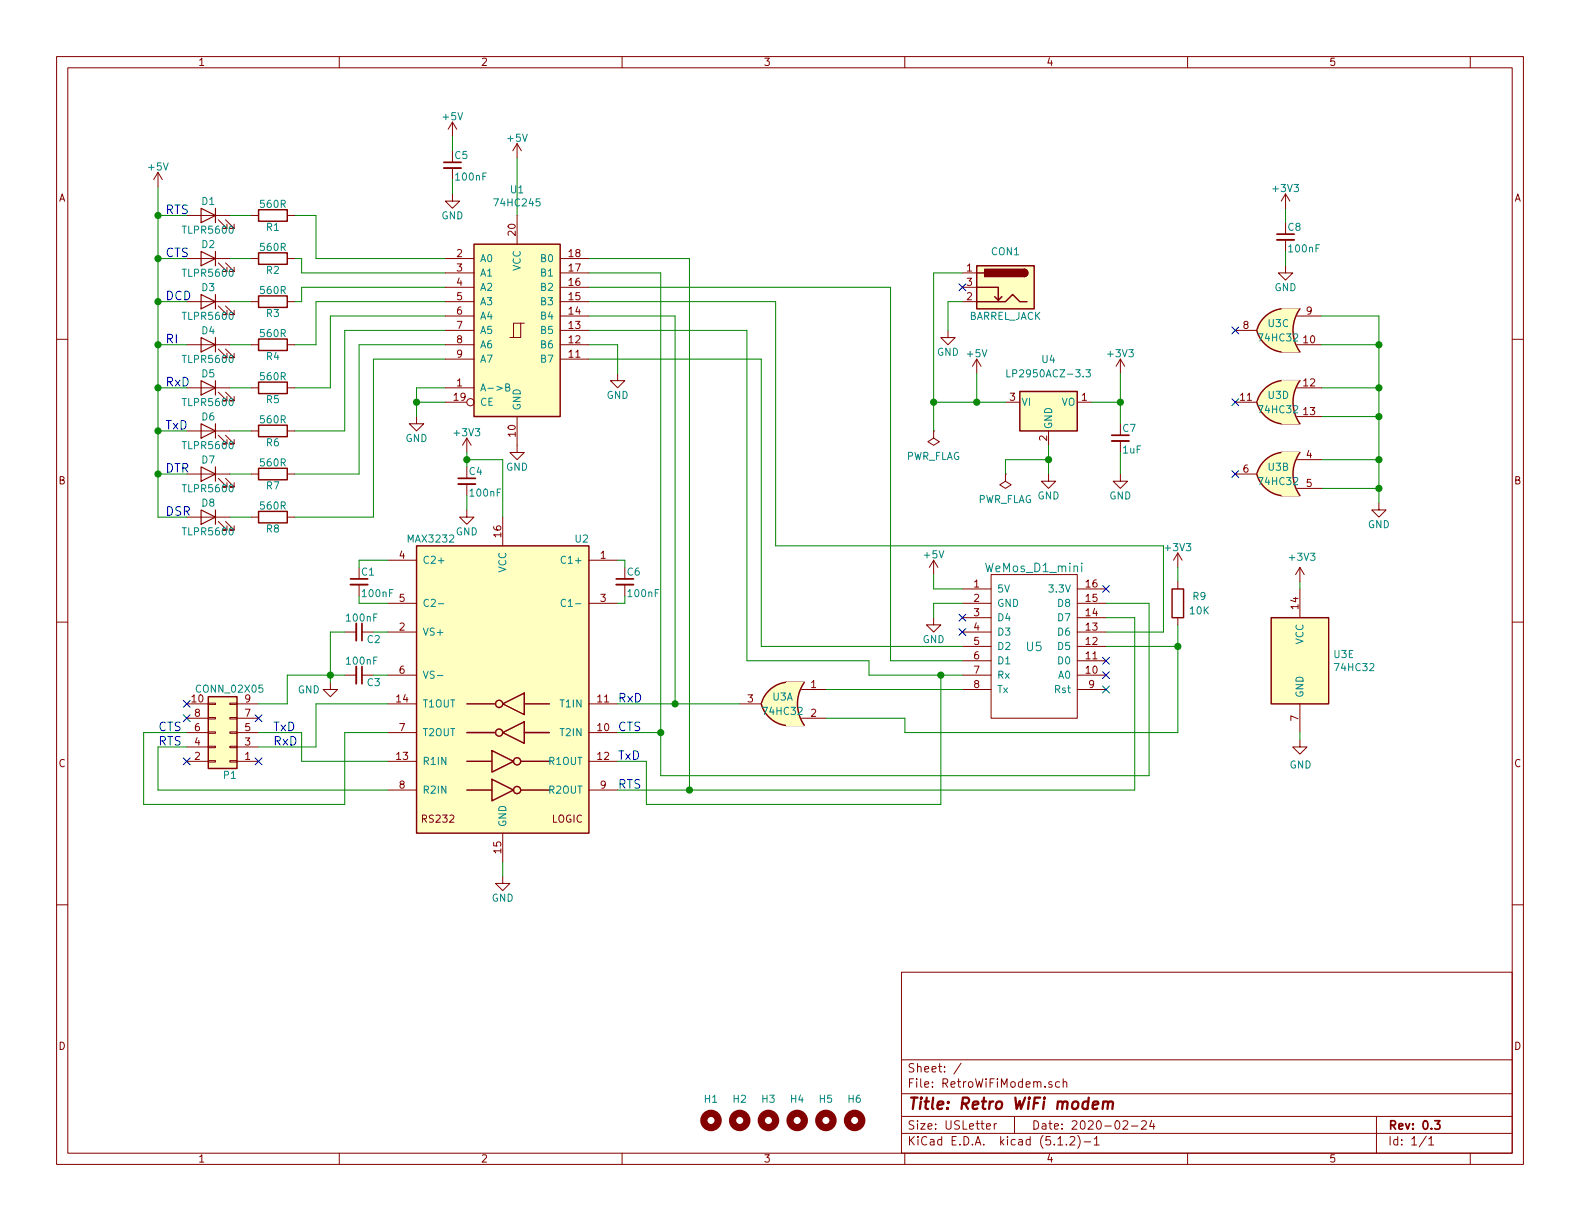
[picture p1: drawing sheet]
<svg xmlns="http://www.w3.org/2000/svg" width="279mm" height="216mm" viewBox="0 0 279 216" stroke-linecap="round" stroke-linejoin="round" font-family="sans-serif">
<g fill="none" stroke="#840000" stroke-width=".18">
<path d="M10 10h259.4v195.9h-259.4zM12 12h255.4v191.9h-255.4zM60 10v2M110 10v2M160 10v2M210 10v2M260 10v2M27.9 30.5l-.7 1.3M27.9 30.5v2.5M27.9 30.5l.8 1.3M33 38.1h7.6M38.6 38.9l1.5 1.5h-.7h.7v-.8"/>
<path d="M39.9 38.9l1.5 1.5h-.8h.8v-.8M44.4 38.1h1.3M50.8 38.1h1.3M80 34.3v1.3h1.3l-1.3 1.2-1.3-1.2h1.3M80 21.6v2.5M80 29.7v2.1M80 21.6l-.8 1.3M80 21.6l.8 1.3M91.4 25.4l-.7 1.3M91.4 25.4v2.5M91.4 38.1v5.1M91.4 25.4l.8 1.3"/>
<path d="M227.3 34.3v2.5M227.3 34.3l-.7 1.3M227.3 34.3l.8 1.3M10 60h2M33 53.3h7.6M33 45.7h7.6M38.6 54.1l1.5 1.5h-.7h.7v-.7M38.6 46.5l1.5 1.5h-.7h.7v-.8M39.9 54.1l1.5 1.5h-.8h.8v-.7M39.9 46.5l1.5 1.5h-.8h.8v-.8M44.4 53.3h1.3M44.4 45.7h1.3"/>
<path d="M50.8 53.3h1.3M50.8 45.7h1.3M78.7 53.3h5.1M78.7 45.7h5.1M78.7 48.3h5.1M78.7 50.8h5.1M78.7 58.4h5.1M78.7 55.9h5.1M92.1 57.2h-1.3v2.5M92.7 57.2h-.6v2.5h-1.9M99.1 53.3h5M99.1 45.7h5"/>
<path d="M99.1 48.3h5M99.1 50.8h5M99.1 58.4h5M99.1 55.9h5M167.6 58.4v1.3h1.3l-1.3 1.3-1.2-1.3h1.2M170.2 53.3h2.5M170.2 48.3h2.5M170.2 50.8h2.5M218.4 58.4h3.8M227.3 47v1.3h1.3l-1.3 1.2-1.2-1.2h1.2M227.3 42.4v2.1M229.4 55.9h4.3"/>
<path d="M267.4 60h2M33 61h7.6M33 68.6h7.6M33 76.2h7.6M38.6 61.7l1.5 1.5h-.7h.7v-.7M38.6 69.3l1.5 1.6h-.7h.7v-.8M38.6 77l1.5 1.5h-.7h.7v-.8M39.9 61.7l1.5 1.5h-.8h.8v-.7M39.9 69.3l1.5 1.6h-.8h.8v-.8M39.9 77l1.5 1.5h-.8h.8v-.8M44.4 61h1.3M44.4 68.6h1.3"/>
<path d="M44.4 76.2h1.3M50.8 61h1.3M50.8 68.6h1.3M50.8 76.2h1.3M73.7 73.7v1.2h1.2l-1.2 1.3-1.3-1.3h1.3M78.7 71.1h3.8M78.7 61h5.1M78.7 68.6h5.1M78.7 63.5h5.1M82.5 77.5v2.5M82.5 77.5l-.7 1.2M82.5 77.5l.8 1.2"/>
<path d="M91.4 73.7v6.3h1.3l-1.3 1.3-1.2-1.3h1.2M99.1 61h5M99.1 63.5h5M109.2 66v1.3h1.3l-1.3 1.3-1.3-1.3h1.3M165.1 76.2v1.3l1 .6-1 .6-1-.6 1-.6M165.1 76.2h.1M172.7 63.5l-.7 1.3M172.7 63.5v2.5M172.7 63.5l.8 1.3M177.8 71.1h2.5M185.4 76.2v2.5M190.5 71.1h2.5"/>
<path d="M198.1 63.5l-.7 1.3M198.1 63.5v2.5M198.1 78v2M198.1 63.5l.8 1.3M218.4 71.1h3.8M229.4 61h4.3M229.4 68.6h4.3M229.4 73.7h4.3M33 83.8h7.6M33 91.4h7.6M38.6 84.6l1.5 1.5h-.7h.7v-.8M38.6 92.2l1.5 1.5h-.7h.7v-.7"/>
<path d="M39.9 84.6l1.5 1.5h-.8h.8v-.8M39.9 92.2l1.5 1.5h-.8h.8v-.7M44.4 83.8h1.3M44.4 91.4h1.3M50.8 83.8h1.3M50.8 91.4h1.3M68.6 99.1h5.1M82.5 90.2v1.2h1.3l-1.3 1.3-1.2-1.3h1.2M82.5 85.6v2M88.9 91.4v5.1M104.1 99.1h5.1M165.1 99.1l-.8 1.2"/>
<path d="M165.1 99.1v2.5M165.1 99.1l.8 1.2M177.8 83.8v1.3l1 .6-1 .7-1-.7 1-.6M177.8 83.8h.1M185.4 83.8v1.3h1.3l-1.3 1.3-1.3-1.3h1.3M198.1 83.8v1.3h1.3l-1.3 1.3-1.3-1.3h1.3M208.3 97.8l-.8 1.3M208.3 97.8v2.5M208.3 97.8l.7 1.3M218.4 83.8h3.8M229.4 81.3h4.3M229.4 86.4h4.3"/>
<path d="M243.8 88.9v1.3h1.3l-1.3 1.2-1.2-1.2h1.2M10 110h2M61 119.4h2M61 111.8h2M63.5 103.4v2M64 119.4h2M64 111.8h2M68.6 119.4h5.1M68.6 111.8h5.1M68.6 106.7h5.1M104.1 106.7h5.1M110.5 103.4v2"/>
<path d="M165.1 109.2v1.3h1.3l-1.3 1.3-1.3-1.3h1.3M170.2 104.1h5.1M170.2 119.4h5.1M170.2 116.8h5.1M170.2 114.3h5.1M170.2 111.8h5.1M170.2 109.2h5.1M170.2 106.7h5.1M175.3 101.6h15.2v25.4h-15.2zM190.5 104.1h5.1M190.5 119.4h5.1M190.5 116.8h5.1"/>
<path d="M190.5 114.3h5.1M190.5 111.8h5.1M190.5 109.2h5.1M190.5 106.7h5.1M208.3 102.9v1.2M208.3 109.2v1.3M229.9 100.3v2.6M229.9 104.1v5.1M229.9 100.3l-.8 1.3M229.9 100.3l.7 1.3M267.4 110h2M33 129.5h3.8"/>
<path d="M33 124.5h3.8M33 134.6h3.8M33 132.1h3.8M33 127h3.8M36.8 124.3h1.3v.3h-1.3zM36.8 126.9h1.3v.2h-1.3zM36.8 129.4h1.3v.3h-1.3zM36.8 132h1.3v.2h-1.3zM36.8 134.5h1.3v.2h-1.3zM40.6 124.3h1.3v.3h-1.3zM40.6 126.9h1.3v.2h-1.3zM40.6 129.4h1.3v.3h-1.3z"/>
<path d="M40.6 132h1.3v.2h-1.3zM40.6 134.5h1.3v.2h-1.3zM41.9 129.5h3.8M41.9 124.5h3.8M41.9 134.6h3.8M41.9 132.1h3.8M41.9 127h3.8M58.4 120.7v1.2h1.3l-1.3 1.3-1.3-1.3h1.3M68.6 129.5h5.1M68.6 124.5h5.1M68.6 134.6h5.1M68.6 139.7h5.1"/>
<path d="M104.1 129.5h5.1M104.1 124.5h5.1M104.1 134.6h5.1M104.1 139.7h5.1M130.8 124.5h3.8M141.7 121.9h4.3M141.7 127h4.3M170.2 121.9h5.1M190.5 121.9h5.1M229.9 130.8v1.3h1.2l-1.2 1.3-1.3-1.3h1.3M229.9 124.5v5M10 160h2"/>
<path d="M88.9 154.9v1.3h1.3l-1.3 1.3-1.3-1.3h1.3M88.9 147.3v5.1M267.4 160h2M159.4 171.9h108v32h-108zM159.4 197.4h108M159.4 193.4h108M159.4 187.4h108M170 188l-1.3 1.9M174.4 199.2l.8-.2-.1-.2-.4-.1-.3 .2 .1 .7h.6M175.8 198.7v1M176.2 198.7l-.3 .1-.1 .2M179.4 197.4v3"/>
<path d="M186 191.3h-.4l-.2 .2 .1 .2 .5 .1v.4h-.6M187.4 191.3h-.5l-.2 .2v.6l.2 .2 .5-.1M188 191.4l.2-.1h.4v1M188 190.8v1.5M198.6 198.3l.2-.1h.4l.2 .4-.9 1.1h.9M200.1 199.1h1.1M201.9 198.3l.2-.1h.3l.3 .1v.3v.2l-.9 .9h.9M203.7 198.1l-.4 1.1h.9M204 198.7v1M243.4 197.4v6.5M60 203.9v2M110 203.9v2"/>
<path d="M159.4 200.4h108M160 203.9v2M187.1 202.5h.8M188.6 202.3v.2M189.2 201.1l.2-.1h.4l.2 .1 .1 .3-.1 .2-.8 .9h.9M190.6 200.8a1.71 1.71 0 0 1 0 2.2M191.7 201.9h1.2M193.5 201.4l.4-.4v1.5M193.5 202.5h.9M210 203.9v2M252.2 200.9l-1.2 1.9M252.7 201.4l.4-.4v1.5"/>
<path d="M252.7 202.5h.8M260 203.9v2"/>
<circle cx="83.2" cy="71.1" r=".63"/>
</g>
<path d="M78.5 28.7h3M225.8 41.4h3.1M196.6 77h3M81 84.6h3.1M62 102.4h3M64 110.2v3.1M64 117.9v3M109 102.4h3M253.7 198.2h.9l-.5 .6 .5 .1v.6l-.2 .2-.7-.2" fill="none" stroke="#840000" stroke-width=".3"/>
<path d="M193.2 195.4l1-.2v-.4h-.8l-.2 1 .2 .3 .6-.1M195.1 194.9a.5 .5 0 0 1 .9 .1l-.2 1.1M195.1 194.8l-.1 1.3M196 195a.47 .47 0 0 1 .4-.2 .47 .47 0 0 1 .4 .2l-.1 1.1" fill="none" stroke="#840000" stroke-width=".41"/>
<path d="M89.4 68.5l.6-.1v-.4l-.6-.1v1.2h.5l.3-.2v-.2l-.3-.2M178.1 65.4v1.2h.6M192 65.4h.8l-.4 .5 .4 .1v.5l-.2 .1-.6-.1M100 98.5a.5 .5 0 0 0-.6 0 .5 .5 0 0 0-.2 .6 .45 .45 0 0 0 .3 .5 .45 .45 0 0 0 .5-.1M191.3 99.6v.1M77.3 119.5h1M77.5 106.8h1M100 106.1a.5 .5 0 0 0-.6 0 .5 .5 0 0 0-.2 .6 .45 .45 0 0 0 .3 .5 .45 .45 0 0 0 .5-.1M191.3 100.1v1" fill="none" stroke="#008484" stroke-width=".18"/>
<g fill="#ffffc2" stroke="#ffffc2" stroke-width=".18">
<path d="M73.7 96.5h30.4v50.8h-30.4z"/>
<path d="M36.8 123.2h5.1v12.7h-5.1z"/>
<path d="M135.9 122.2a5.2 5.2 0 0 1 3.2-1.6l.5 5.2-5-1.4 .5-1.1z"/>
<path d="M134.6 124.5l5-1.4-.5 5.2a5.2 5.2 0 0 1-4.5-3.8z"/>
<path d="M139.1 128.3h3.1z"/>
<path d="M139.1 120.7h3.1z"/>
<path d="M139.1 120.7h3.1a6.6 6.6 0 0 0 0 7.6h-3.1z"/>
<path d="M180.3 69.2h10.2v7h-10.2z"/>
<path d="M172.7 47h10.2v7.6h-10.2z"/>
<path d="M223.5 81.6a5.2 5.2 0 0 1 3.2-1.6l.6 5.1-5.1-1.3 .5-1.1z"/>
<path d="M222.2 83.8l5.1-1.3-.6 5.2a5.2 5.2 0 0 1-4.5-3.9z"/>
<path d="M226.7 87.6h3.2z"/>
<path d="M226.7 80h3.2z"/>
<path d="M226.7 80h3.2a6.6 6.6 0 0 0 0 7.6h-3.2z"/>
<path d="M223.5 68.9a5.2 5.2 0 0 1 3.2-1.6l.6 5.1-5.1-1.3 .5-1.1z"/>
<path d="M222.2 71.1l5.1-1.3-.6 5.2a5.2 5.2 0 0 1-4.5-3.9z"/>
<path d="M226.7 74.9h3.2z"/>
<path d="M226.7 67.3h3.2z"/>
<path d="M226.7 67.3h3.2a6.6 6.6 0 0 0 0 7.6h-3.2z"/>
<path d="M223.5 56.2a5.2 5.2 0 0 1 3.2-1.6l.6 5.1-5.1-1.3 .5-1.1z"/>
<path d="M222.2 58.4l5.1-1.3-.6 5.2a5.2 5.2 0 0 1-4.5-3.9z"/>
<path d="M226.7 62.2h3.2z"/>
<path d="M226.7 54.6h3.2z"/>
<path d="M226.7 54.6h3.2a6.6 6.6 0 0 0 0 7.6h-3.2z"/>
<path d="M224.8 109.2h10.1v15.3h-10.1z"/>
<path d="M83.8 43.2h15.3v30.5h-15.3z"/>
</g>
<g fill="none" stroke="#840000" stroke-width=".25">
<path d="M45.7 37.1h5.1v2h-5.1zM45.7 59.9h5.1v2.1h-5.1zM45.7 52.3h5.1v2.1h-5.1zM45.7 44.7h5.1v2h-5.1zM83.8 43.2h15.3v30.5h-15.3zM172.7 47h10.2v7.6h-10.2zM172.7 50.8h3.8v2.3l.7-.6M172.7 53.3h5.1l1.3-1.2 1.2 1.2h1.3M172.7 48.3h1.3M175.9 52.5l.6 .6M181.1 47.6a.63 .63 0 0 1 .6 .7 .63 .63 0 0 1-.6 .6M222.2 58.4a5.2 5.2 0 0 0 4.5 3.9l3.2-.1"/>
<path d="M229.8 54.6a6.6 6.6 0 0 0 0 7.6M229.9 54.6h-3.2a5.2 5.2 0 0 0-4.5 3.8M45.7 75.2h5.1v2h-5.1zM45.7 67.6h5.1v2h-5.1zM180.3 69.2h10.2v7h-10.2zM222.2 71.1a5.2 5.2 0 0 0 4.5 3.9l3.2-.1M226.7 80a5.2 5.2 0 0 0-4.5 3.8M226.7 67.3a5.2 5.2 0 0 0-4.5 3.8M226.7 67.3h3.2M229.8 67.3a6.6 6.6 0 0 0 0 7.6M45.7 90.4h5.1v2.1h-5.1zM45.7 82.8h5.1v2h-5.1z"/>
<path d="M73.7 96.5h30.4v50.8h-30.4zM222.2 83.8a5.2 5.2 0 0 0 4.5 3.9M226.7 87.6h3.2M226.7 80h3.2M229.8 80a6.6 6.6 0 0 0 0 7.6M207.3 104.1h2v5.1h-2zM224.8 109.2h10.1v15.3h-10.1zM36.8 123.2h5.1v12.7h-5.1zM82.5 129.5h5.1M82.5 124.5h5.1M82.5 139.7h4.5M82.5 134.6h4.5"/>
<path d="M87 137.8l3.8 1.9-3.8 1.9zM87 132.7l3.8 1.9-3.8 1.9zM88.9 129.5l3.8-1.9v3.8zM88.9 124.5l3.8-1.9v3.8zM92.1 139.7h5.1M92.1 134.6h5.1M92.7 129.5h4.5M92.7 124.5h4.5M134.6 124.5a5.2 5.2 0 0 0 4.5 3.8M142.2 120.7a6.6 6.6 0 0 0 0 7.5l-3.1 .1M142.2 120.7l-3.1-.1a5.2 5.2 0 0 0-4.5 3.8"/>
<circle cx="88.3" cy="129.5" r=".63"/>
<circle cx="88.3" cy="124.5" r=".63"/>
<circle cx="91.4" cy="134.6" r=".63"/>
<circle cx="91.4" cy="139.7" r=".63"/>
</g>
<g fill="none" stroke="#840000" stroke-width=".2">
<path d="M35.6 36.8l2.5 1.3-2.5 1.3zM38.1 36.8v2.6M35.6 52.1l2.5 1.2-2.5 1.3zM35.6 59.7l2.5 1.3-2.5 1.2zM35.6 44.5l2.5 1.2-2.5 1.3zM38.1 44.5v2.5M38.1 52.1v2.5M38.1 59.7v2.5M35.6 67.3l2.5 1.3-2.5 1.3zM35.6 74.9l2.5 1.3-2.5 1.3zM38.1 67.3v2.6M38.1 74.9v2.6"/>
<path d="M35.6 82.6l2.5 1.2-2.5 1.3zM35.6 90.2l2.5 1.2-2.5 1.3zM38.1 82.6v2.5M38.1 90.2v2.5"/>
</g>
<path d="M78.5 29.7h3M225.8 42.4h3.1M196.6 78h3M81 85.6h3.1M62 103.4h3M63 110.2v3.1M63 117.9v3M109 103.4h3" fill="none" stroke="#840000" stroke-width=".33"/>
<g fill="none" stroke="#000084" stroke-width=".18">
<path d="M169.6 50.2l1.2 1.2M170.8 50.2l-1.2 1.2M217.8 57.8l1.2 1.2M219 57.8l-1.2 1.2M217.8 70.5l1.2 1.2M219 70.5l-1.2 1.2M217.8 83.2l1.2 1.2M219 83.2l-1.2 1.2M169.6 111.2l1.2 1.2M169.6 108.6l1.2 1.2M170.8 111.2l-1.2 1.2M170.8 108.6l-1.2 1.2"/>
<path d="M195 103.5l1.2 1.2M195 116.2l1.2 1.2M195 118.8l1.2 1.2M196.2 103.5l-1.2 1.2M196.2 116.2l-1.2 1.2M196.2 118.8l-1.2 1.2M32.4 123.9l1.2 1.2M32.4 134l1.2 1.2M32.4 126.4l1.2 1.2M33.6 123.9l-1.2 1.2M33.6 134l-1.2 1.2M33.6 126.4l-1.2 1.2"/>
<path d="M45.1 134l1.2 1.2M45.1 126.4l1.2 1.2M46.3 134l-1.2 1.2M46.3 126.4l-1.2 1.2M195 121.3l1.2 1.2M196.2 121.3l-1.2 1.2"/>
</g>
<g fill="none" stroke="#008400" stroke-width=".18">
<path d="M27.9 33v58.4h5.1M27.9 38.1h5.1M40.6 38.1h3.8M52.1 38.1h3.8v7.6h22.8M80 24.1v2.6M80 31.8v2.5M91.4 27.9v10.2M227.3 36.8v2.6M27.9 53.3h5.1M27.9 45.7h5.1M40.6 53.3h3.8M40.6 45.7h3.8"/>
<path d="M52.1 45.7h1.2v2.6h25.4M78.7 50.8h-25.4v2.5h-1.2M78.7 58.4h-17.7v17.8h-8.9M78.7 55.9h-20.3v12.7h-6.3M78.7 53.3h-22.8v7.7h-3.8M104.1 53.3h33.1v43.2h68.5v15.3h-10.1M104.1 45.7h17.8v94M104.1 48.3h12.7v88.9h86.4v-30.5h-7.6M104.1 50.8h53.4v66h12.7M104.1 55.9h15.3v68.6M104.1 58.4h28v58.4h21.6v2.6h16.5M170.2 53.3h-2.6v5.1"/>
<path d="M170.2 48.3h-5.1v27.9M227.3 44.5v2.5M233.7 55.9h10.1v33M27.9 76.2h5.1M27.9 68.6h5.1M27.9 61h5.1M40.6 76.2h3.8M40.6 68.6h3.8M40.6 61h3.8M73.7 71.1h5M78.7 63.5h-12.7v27.9h-13.9M78.7 61h-15.2v22.8h-11.4"/>
<path d="M78.7 68.6h-5v5.1M104.1 61h5.1v5M104.1 63.5h30.5v50.8h35.6M165.1 71.1h12.7M172.7 66v5.1M185.4 78.7v5.1M193 71.1h5.1M198.1 66v8.9M233.7 68.6h10.1M233.7 61h10.1M233.7 73.7h10.1M27.9 83.8h5.1"/>
<path d="M40.6 91.4h3.8M40.6 83.8h3.8M68.6 99.1h-5.1v1.2M82.5 80v2.6M82.5 87.6v2.6M82.5 81.3h6.4v10.1M109.2 99.1h1.3v1.2M185.4 81.3h-7.6v2.5M198.1 80v3.8M233.7 81.3h10.1M233.7 86.4h10.1M61 111.8h-2.6v8.9"/>
<path d="M61 119.4h-10.2v5.1h-5.1M63.5 105.4v1.3h5.1M66 119.4h2.6M66 111.8h2.6M110.5 105.4v1.3h-1.3M165.1 101.6v2.5h5.1M166.4 119.4v22.8h-52.1v-7.6h-5.1M170.2 106.7h-5.1v2.5M195.6 114.3h12.7M195.6 109.2h5.1v30.5h-91.5M208.3 110.5v19h-48.3v-2.5h-14M208.3 100.3v2.6"/>
<path d="M229.9 102.9v1.2M33 129.5h-7.6v12.7h35.6v-12.7h7.6M33 132.1h-5.1v7.6h40.7M45.7 129.5h7.6v5.1h15.3M68.6 124.5h-12.7v7.6h-10.2M109.2 129.5h7.6M109.2 124.5h21.6M146 121.9h24.2M229.9 129.5v1.3M88.9 152.4v2.5"/>
</g>
<g fill="#008400" stroke="#008400" stroke-width=".25">
<circle cx="208.3" cy="114.3" r=".51"/>
<circle cx="27.9" cy="83.8" r=".51"/>
<circle cx="27.9" cy="76.2" r=".51"/>
<circle cx="27.9" cy="68.6" r=".51"/>
<circle cx="27.9" cy="61" r=".51"/>
<circle cx="27.9" cy="53.3" r=".51"/>
<circle cx="27.9" cy="45.7" r=".51"/>
<circle cx="27.9" cy="38.1" r=".51"/>
<circle cx="166.4" cy="119.4" r=".51"/>
<circle cx="119.4" cy="124.5" r=".51"/>
<circle cx="73.7" cy="71.1" r=".51"/>
<circle cx="58.4" cy="119.4" r=".51"/>
<circle cx="82.6" cy="81.3" r=".51"/>
<circle cx="198.1" cy="71.1" r=".51"/>
<circle cx="116.8" cy="129.5" r=".51"/>
<circle cx="121.9" cy="139.7" r=".51"/>
<circle cx="172.7" cy="71.1" r=".51"/>
<circle cx="243.8" cy="61" r=".51"/>
<circle cx="243.8" cy="68.6" r=".51"/>
<circle cx="165.1" cy="71.1" r=".51"/>
<circle cx="243.8" cy="86.4" r=".51"/>
<circle cx="243.8" cy="81.3" r=".51"/>
<circle cx="243.8" cy="73.7" r=".51"/>
<circle cx="185.4" cy="81.3" r=".51"/>
</g>
<g fill="#840000" stroke="#840000" stroke-width=".25">
<path d="M181.1 47.6a.63 .63 0 0 1 .6 .7 .63 .63 0 0 1-.6 .6z"/>
<path d="M174.1 47.6h7v1.3h-7z"/>
</g>
<g fill="none" stroke="#840000" stroke-width="1.3">
<circle cx="125.7" cy="198.1" r="1.27"/>
<circle cx="130.8" cy="198.1" r="1.27"/>
<circle cx="135.9" cy="198.1" r="1.27"/>
<circle cx="141" cy="198.1" r="1.27"/>
<circle cx="146" cy="198.1" r="1.27"/>
<circle cx="151.1" cy="198.1" r="1.27"/>
</g>
<text font-size="2.8" fill="#840000" x="160.4" y="196.2">Title: Retro WiFi modem</text>
<g font-size="2.1" fill="#0000c2">
<text x="29.2" y="37.8">RTS</text>
<text x="29.2" y="45.5">CTS</text>
<text x="29.2" y="53.1">DCD</text>
<text x="29.2" y="60.7">RI</text>
<text x="29.2" y="68.3">RxD</text>
<text x="29.2" y="75.9">TxD</text>
<text x="29.2" y="83.6">DTR</text>
<text x="29.2" y="91.2">DSR</text>
<text x="109.2" y="124.2">RxD</text>
<text x="27.9" y="129.3">CTS</text>
<text x="27.9" y="131.8">RTS</text>
<text x="48.3" y="131.8">RxD</text>
<text x="48.3" y="129.3">TxD</text>
<text x="109.2" y="129.3">CTS</text>
<text x="109.2" y="134.4">TxD</text>
<text x="109.2" y="139.4">RTS</text>
</g>
<g font-size="2.1" fill="#008484">
<text x="174.4" y="101.2">WeMos_D1_mini</text>
<text x="181.5" y="115.1">U5</text>
</g>
<g font-size="2.1" fill="#840000">
<text x="160.4" y="189.6">Sheet: /</text>
<text x="160.4" y="192.3">File: RetroWiFiModem.sch</text>
<text x="160.4" y="202.5">KiCad E.D.A. kicad (5.1.2)-1</text>
<text x="160.4" y="199.7">Size: USLetter</text>
<text x="182.4" y="199.7">Date: 2020-02-24</text>
<text x="245.4" y="199.7">Rev: 0.3</text>
<text x="245.4" y="202.5">Id: 1/1</text>
</g>
<g font-size="1.8" fill="#840000">
<text x="35" y="11.6">1</text>
<text x="85" y="11.6">2</text>
<text x="135" y="11.6">3</text>
<text x="185" y="11.6">4</text>
<text x="235" y="11.6">5</text>
<text x="10.4" y="35.6">A</text>
<text x="267.8" y="35.6">A</text>
<text x="91.2" y="41.6" transform="rotate(-90 91.2 41.6)">20</text>
<text x="80.8" y="45.5">2</text>
<text x="100.6" y="45.5">18</text>
<text x="80.8" y="48">3</text>
<text x="80.8" y="50.5">4</text>
<text x="80.8" y="53.1">5</text>
<text x="100.6" y="53.1">15</text>
<text x="100.6" y="50.5">16</text>
<text x="100.6" y="48">17</text>
<text x="171" y="48">1</text>
<text x="171" y="53.1">2</text>
<text x="171" y="50.5">3</text>
<text x="80.8" y="55.6">6</text>
<text x="80.8" y="58.2">7</text>
<text x="100.6" y="58.2">13</text>
<text x="100.6" y="55.6">14</text>
<text x="219.9" y="58.2">8</text>
<text x="231" y="55.6">9</text>
<text x="80.8" y="60.7">8</text>
<text x="80.8" y="63.2">9</text>
<text x="100.6" y="63.2">11</text>
<text x="100.6" y="60.7">12</text>
<text x="230.6" y="60.7">10</text>
<text x="80.3" y="70.9">19</text>
<text x="80.8" y="68.3">1</text>
<text x="178.6" y="70.9">3</text>
<text x="191.3" y="70.9">1</text>
<text x="219.4" y="70.9">11</text>
<text x="230.6" y="68.3">12</text>
<text x="91.2" y="77.2" transform="rotate(-90 91.2 77.2)">10</text>
<text x="185.2" y="78" transform="rotate(-90 185.2 78)">2</text>
<text x="230.6" y="73.4">13</text>
<text x="219.9" y="83.6">6</text>
<text x="231" y="81">4</text>
<text x="10.4" y="85.6">B</text>
<text x="231" y="86.1">5</text>
<text x="267.8" y="85.6">B</text>
<text x="88.6" y="94.9" transform="rotate(-90 88.6 94.9)">16</text>
<text x="70.6" y="98.8">4</text>
<text x="106.2" y="98.8">1</text>
<text x="70.6" y="106.4">5</text>
<text x="106.2" y="106.4">3</text>
<text x="172.2" y="103.9">1</text>
<text x="172.2" y="106.4">2</text>
<text x="192.1" y="106.4">15</text>
<text x="192.1" y="103.9">16</text>
<text x="229.6" y="107.6" transform="rotate(-90 229.6 107.6)">14</text>
<text x="70.6" y="111.5">2</text>
<text x="172.2" y="109">3</text>
<text x="172.2" y="111.5">4</text>
<text x="192.1" y="111.5">13</text>
<text x="192.1" y="109">14</text>
<text x="70.6" y="119.1">6</text>
<text x="172.2" y="114">5</text>
<text x="172.2" y="116.6">6</text>
<text x="172.2" y="119.1">7</text>
<text x="192.1" y="119.1">10</text>
<text x="192.1" y="116.6">11</text>
<text x="192.1" y="114">12</text>
<text x="34" y="124.2">10</text>
<text x="43.3" y="124.2">9</text>
<text x="70.2" y="124.2">14</text>
<text x="105.7" y="124.2">11</text>
<text x="132.2" y="124.2">3</text>
<text x="143.4" y="121.7">1</text>
<text x="172.2" y="121.7">8</text>
<text x="192.6" y="121.7">9</text>
<text x="34.4" y="131.8">4</text>
<text x="34.4" y="129.3">6</text>
<text x="34.4" y="126.7">8</text>
<text x="43.3" y="131.8">3</text>
<text x="43.3" y="129.3">5</text>
<text x="43.3" y="126.7">7</text>
<text x="70.6" y="129.3">7</text>
<text x="105.7" y="129.3">10</text>
<text x="143.4" y="126.7">2</text>
<text x="229.6" y="127.5" transform="rotate(-90 229.6 127.5)">7</text>
<text x="10.4" y="135.6">C</text>
<text x="34.4" y="134.4">2</text>
<text x="43.3" y="134.4">1</text>
<text x="70.2" y="134.4">13</text>
<text x="105.7" y="134.4">12</text>
<text x="267.8" y="135.6">C</text>
<text x="70.6" y="139.4">8</text>
<text x="106.2" y="139.4">9</text>
<text x="74.8" y="145.5">RS232</text>
<text x="97.5" y="145.5">LOGIC</text>
<text x="88.6" y="150.8" transform="rotate(-90 88.6 150.8)">15</text>
<text x="10.4" y="185.6">D</text>
<text x="267.8" y="185.6">D</text>
<text x="35" y="205.5">1</text>
<text x="85" y="205.5">2</text>
<text x="135" y="205.5">3</text>
<text x="185" y="205.5">4</text>
<text x="235" y="205.5">5</text>
</g>
<g font-size="1.8" fill="#008484">
<text x="78.4" y="21.3">+5V</text>
<text x="80.5" y="28.1">C5</text>
<text x="89.8" y="25.1">+5V</text>
<text x="26.3" y="30.1">+5V</text>
<text x="80.7" y="31.9">100nF</text>
<text x="90.3" y="34.2">U1</text>
<text x="225.2" y="34">+3V3</text>
<text x="32.5" y="41.3">TLPR5600</text>
<text x="35.7" y="36.2">D1</text>
<text x="46.2" y="36.8">560R</text>
<text x="47.1" y="40.8">R1</text>
<text x="78.1" y="38.8">GND</text>
<text x="87.7" y="36.5">74HC245</text>
<text x="227.8" y="40.8">C8</text>
<text x="35.7" y="43.9">D2</text>
<text x="46.2" y="44.4">560R</text>
<text x="84.8" y="46.4">A0</text>
<text x="92.1" y="47.9" transform="rotate(-90 92.1 47.9)">VCC</text>
<text x="95.8" y="46.4">B0</text>
<text x="175.4" y="45.1">CON1</text>
<text x="228" y="44.6">100nF</text>
<text x="32.5" y="48.9">TLPR5600</text>
<text x="35.7" y="51.5">D3</text>
<text x="46.2" y="52">560R</text>
<text x="47.1" y="48.4">R2</text>
<text x="84.8" y="48.9">A1</text>
<text x="84.8" y="51.4">A2</text>
<text x="84.8" y="54">A3</text>
<text x="95.8" y="54">B3</text>
<text x="95.8" y="51.4">B2</text>
<text x="95.8" y="48.9">B1</text>
<text x="225.4" y="51.5">GND</text>
<text x="32.5" y="56.6">TLPR5600</text>
<text x="35.7" y="59.1">D4</text>
<text x="46.2" y="59.6">560R</text>
<text x="47.1" y="56.1">R3</text>
<text x="84.8" y="56.5">A4</text>
<text x="84.8" y="59.1">A5</text>
<text x="95.8" y="59.1">B5</text>
<text x="95.8" y="56.5">B4</text>
<text x="171.2" y="56.6">BARREL_JACK</text>
<text x="224.3" y="57.8">U3C</text>
<text x="32.5" y="64.2">TLPR5600</text>
<text x="47.1" y="63.7">R4</text>
<text x="84.8" y="61.6">A6</text>
<text x="84.8" y="64.1">A7</text>
<text x="95.8" y="64.1">B7</text>
<text x="95.8" y="61.6">B6</text>
<text x="165.7" y="62.9">GND</text>
<text x="171.1" y="63.2">+5V</text>
<text x="184.3" y="64.2">U4</text>
<text x="196" y="63.2">+3V3</text>
<text x="222.8" y="60.4">74HC32</text>
<text x="32.5" y="71.8">TLPR5600</text>
<text x="35.7" y="66.7">D5</text>
<text x="46.2" y="67.2">560R</text>
<text x="47.1" y="71.3">R5</text>
<text x="84.8" y="69.2">A-&gt;B</text>
<text x="84.8" y="71.8">CE</text>
<text x="107.3" y="70.5">GND</text>
<text x="179" y="66.7">LP2950ACZ-3.3</text>
<text x="180.6" y="71.8">VI</text>
<text x="187.7" y="71.8">VO</text>
<text x="224.3" y="70.5">U3D</text>
<text x="35.7" y="74.3">D6</text>
<text x="46.2" y="74.9">560R</text>
<text x="80.5" y="77.1">+3V3</text>
<text x="92.1" y="72.6" transform="rotate(-90 92.1 72.6)">GND</text>
<text x="186.1" y="75.9" transform="rotate(-90 186.1 75.9)">GND</text>
<text x="198.6" y="76.4">C7</text>
<text x="222.8" y="73.1">74HC32</text>
<text x="32.5" y="79.4">TLPR5600</text>
<text x="35.7" y="82">D7</text>
<text x="46.2" y="82.5">560R</text>
<text x="47.1" y="78.9">R6</text>
<text x="71.7" y="78.2">GND</text>
<text x="83" y="84">C4</text>
<text x="89.5" y="83.2">GND</text>
<text x="160.1" y="81.3">PWR_FLAG</text>
<text x="198.6" y="80.2">1uF</text>
<text x="224.3" y="83.2">U3B</text>
<text x="32.5" y="87">TLPR5600</text>
<text x="35.7" y="89.6">D8</text>
<text x="47.1" y="86.5">R7</text>
<text x="83.3" y="87.8">100nF</text>
<text x="172.8" y="89">PWR_FLAG</text>
<text x="183.5" y="88.3">GND</text>
<text x="196.2" y="88.3">GND</text>
<text x="222.8" y="85.8">74HC32</text>
<text x="32.5" y="94.7">TLPR5600</text>
<text x="46.2" y="90.1">560R</text>
<text x="47.1" y="94.2">R8</text>
<text x="72.3" y="95.9">MAX3232</text>
<text x="80.6" y="94.7">GND</text>
<text x="101.8" y="95.9">U2</text>
<text x="241.9" y="93.4">GND</text>
<text x="64" y="101.8">C1</text>
<text x="74.7" y="99.7">C2+</text>
<text x="89.5" y="101.3" transform="rotate(-90 89.5 101.3)">VCC</text>
<text x="99.8" y="99.7">C1+</text>
<text x="110.9" y="101.8">C6</text>
<text x="163.5" y="98.7">+5V</text>
<text x="206.2" y="97.5">+3V3</text>
<text x="228.2" y="99.2">+3V3</text>
<text x="64.2" y="105.6">100nF</text>
<text x="74.7" y="107.3">C2-</text>
<text x="100.3" y="107.3">C1-</text>
<text x="111.2" y="105.6">100nF</text>
<text x="176.3" y="104.8">5V</text>
<text x="176.3" y="107.3">GND</text>
<text x="185.9" y="104.8">3.3V</text>
<text x="187.2" y="107.3">D8</text>
<text x="211" y="106.1">R9</text>
<text x="61.4" y="109.9">100nF</text>
<text x="65" y="113.7">C2</text>
<text x="74.7" y="112.4">VS+</text>
<text x="163.1" y="113.7">GND</text>
<text x="176.3" y="109.9">D4</text>
<text x="176.3" y="112.4">D3</text>
<text x="187.2" y="112.4">D6</text>
<text x="187.2" y="109.9">D7</text>
<text x="210.5" y="108.6">10K</text>
<text x="230.5" y="114" transform="rotate(-90 230.5 114)">VCC</text>
<text x="61.4" y="117.5">100nF</text>
<text x="176.3" y="114.9">D2</text>
<text x="176.3" y="117.5">D1</text>
<text x="187.2" y="117.5">D0</text>
<text x="187.2" y="114.9">D5</text>
<text x="235.9" y="116.4">U3E</text>
<text x="236.3" y="118.7">74HC32</text>
<text x="35" y="122.5">CONN_02X05</text>
<text x="52.7" y="122.6">GND</text>
<text x="65" y="121.3">C3</text>
<text x="74.7" y="125.1">T1OUT</text>
<text x="74.7" y="120">VS-</text>
<text x="99.3" y="125.1">T1IN</text>
<text x="136.7" y="123.9">U3A</text>
<text x="176.3" y="120">Rx</text>
<text x="176.3" y="122.6">Tx</text>
<text x="186.6" y="122.6">Rst</text>
<text x="187.2" y="120">A0</text>
<text x="230.5" y="123.4" transform="rotate(-90 230.5 123.4)">GND</text>
<text x="74.7" y="130.2">T2OUT</text>
<text x="99.3" y="130.2">T2IN</text>
<text x="135.2" y="126.4">74HC32</text>
<text x="39.6" y="137.7">P1</text>
<text x="74.7" y="135.3">R1IN</text>
<text x="97.1" y="135.3">R1OUT</text>
<text x="228" y="135.9">GND</text>
<text x="74.7" y="140.3">R2IN</text>
<text x="97.1" y="140.3">R2OUT</text>
<text x="89.5" y="146.3" transform="rotate(-90 89.5 146.3)">GND</text>
<text x="86.9" y="159.4">GND</text>
<text x="124.6" y="195">H1</text>
<text x="129.7" y="195">H2</text>
<text x="134.8" y="195">H3</text>
<text x="139.9" y="195">H4</text>
<text x="144.9" y="195">H5</text>
<text x="150" y="195">H6</text>
</g>
</svg>
